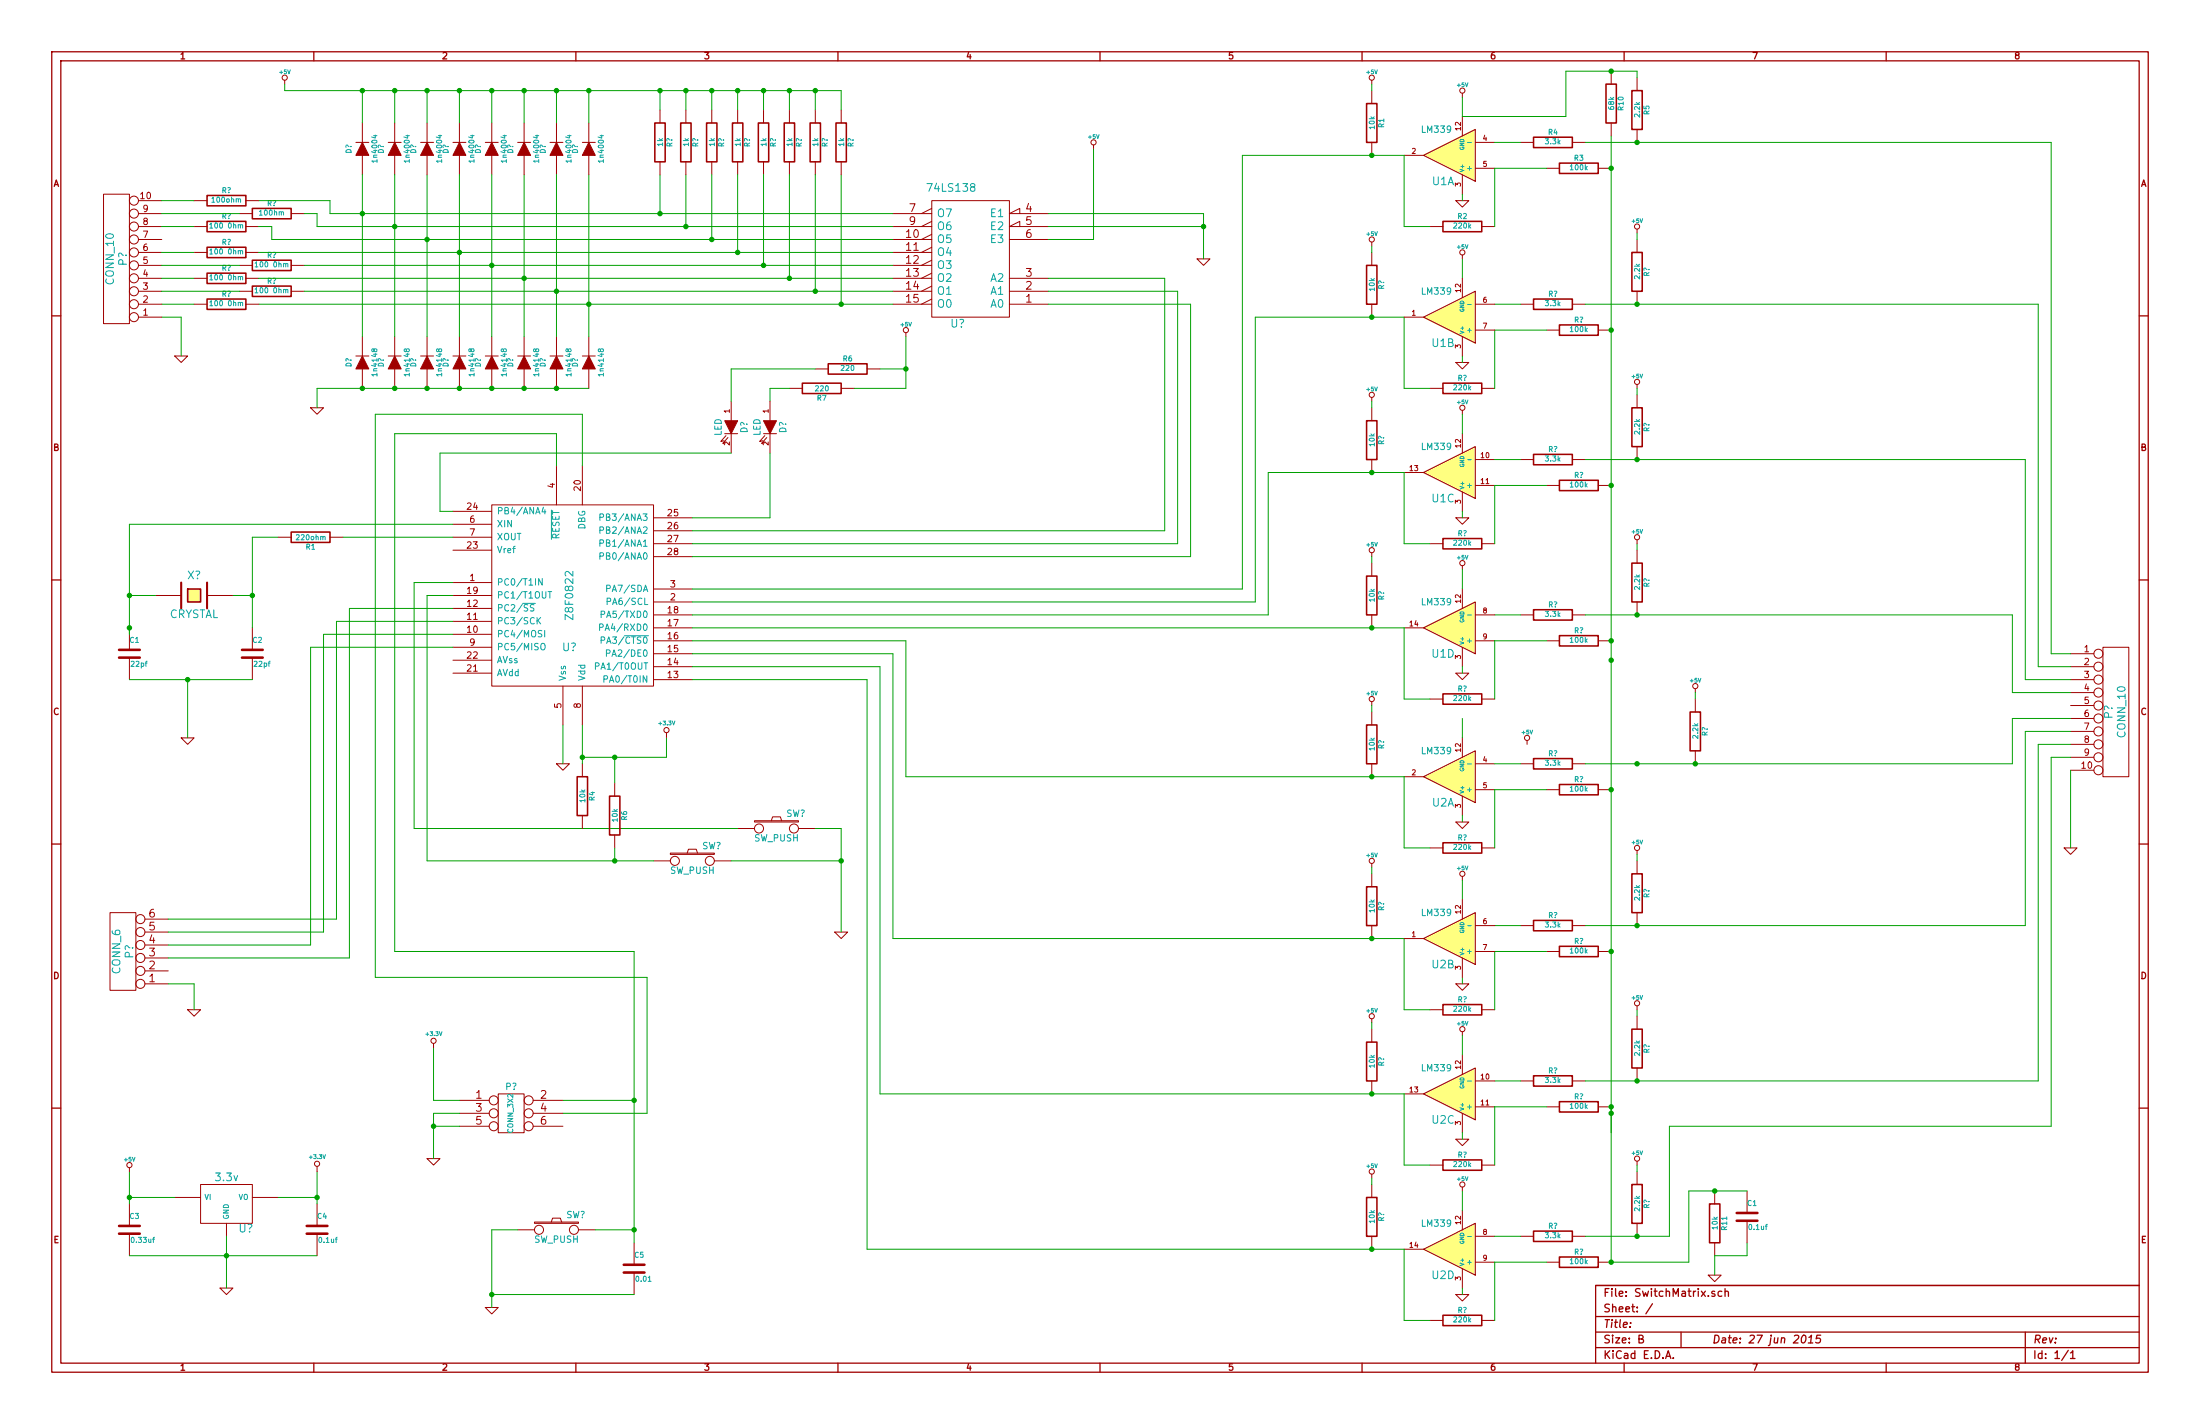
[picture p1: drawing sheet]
<svg xmlns="http://www.w3.org/2000/svg" width="432mm" height="279mm" viewBox="0 0 432 279" stroke-linecap="round" stroke-linejoin="round" font-family="sans-serif">
<g fill="none" stroke="#a00000" stroke-width=".25">
<path d="M10.2 10.2h411.4v259h-411.4zM11.9 11.9h408v255.6h-408zM61.6 10.2v1.7M113 10.2v1.7M164.5 10.2v1.7M215.9 10.2v1.7M267.3 10.2v1.7M318.8 10.2v1.7M370.2 10.2v1.7M10.2 62h1.7M419.9 62h1.7M10.2 113.8h1.7"/>
<path d="M419.9 113.8h1.7M10.2 165.6h1.7M419.9 165.6h1.7M10.2 217.4h1.7M419.9 217.4h1.7M313.2 258.3h106.7M320 259.5v.2M324.3 255.8l-1.3 2M336.5 253.4l-.3-.1-.2 .3v.2l.5 .1v.4h-.5M337.9 253.4l-.4-.1-.3 .3 .1 .6 .2 .2 .4-.1M338.6 253.5l.1-.1a.36 .36 0 0 1 .5 .2v.8M338.6 252.8v1.6"/>
<path d="M419.9 252.2h-106.7v15.3M61.6 267.5v1.7M113 267.5v1.7M164.5 267.5v1.7M215.9 267.5v1.7M267.3 267.5v1.7M313.2 264.4h106.7M313.2 261.4h106.7M318.8 267.5v1.7M321.7 262.7l.7-.1 .1-.2-.1-.3-.7-.1v1.5h.6l.3-.3a.41 .41 0 0 0-.4-.5M326.9 266.5l.5-1.5 .5 1.5M327.1 266.1h.7"/>
<path d="M328.4 266.4v.1M329.9 261.4v3M353.9 262.1l.3-.1a.88 .88 0 0 1-.4 1.5 .97 .97 0 0 1 .1-1.4zM354.9 263.5h.9M355 262.4l.5-.4-.1 1.5M357.4 262h-.8l-.1 .7 .2-.1h.5l.1 .3-.1 .5-.3 .1-.5-.1M370.2 267.5v1.7M397.5 261.4v6.1M405.9 264.9l-1.3 2M406.4 265.5l.4-.5v1.5M406.4 266.5h.9"/>
</g>
<g fill="none" stroke="#a00000" stroke-width=".2">
<path d="M55.9 15.7v.8M269.2 15.7v.8M269.2 17.8v2.5M287 18.3v.8M316.2 14v2.5M321.3 15.2v2.6M20.3 38.1h5.1v25.4h-5.1zM27.2 39.4h4.5M38.1 39.4h2.5M48.3 39.4h2.5M69.8 27.9h2.6M71.1 24.1v3.8"/>
<path d="M71.1 30.5v3.8M76.2 27.9h2.5M77.5 24.1v3.8M77.5 30.5v3.8M82.5 27.9h2.6M83.8 24.1v3.8M83.8 30.5v3.8M88.9 27.9h2.5M90.2 24.1v3.8M90.2 30.5v3.8M95.2 27.9h2.6M96.5 24.1v3.8"/>
<path d="M96.5 30.5v3.8M101.6 27.9h2.5M102.9 24.1v3.8M102.9 30.5v3.8M107.9 27.9h2.6M109.2 24.1v3.8M109.2 30.5v3.8M114.3 27.9h2.5M115.6 24.1v3.8M115.6 30.5v3.8M129.5 21.6v2.5M129.5 31.8v2.5"/>
<path d="M134.6 21.6v2.5M134.6 31.8v2.5M139.7 21.6v2.5M139.7 31.8v2.5M144.8 21.6v2.5M144.8 31.8v2.5M149.9 21.6v2.5M149.9 31.8v2.5M154.9 21.6v2.5M154.9 31.8v2.5M160 21.6v2.5M160 31.8v2.5"/>
<path d="M165.1 21.6v2.5M165.1 31.8v2.5M182.9 39.4h15.2v22.8h-15.2zM214.6 28.4v.8M269.2 27.9v2.6M275.6 30.5h3.8M279.4 30.5l10.2-5.1v10.2zM285.7 39.4h2.6l-1.3 1.2zM287 22.9v3.8M287 34.3v3.8M289.6 27.9h3.8M289.6 33h3.8"/>
<path d="M298.4 27.9h2.6M303.5 33h2.6M308.6 27.9h2.5M313.7 33h2.5M316.2 24.1v2.6M321.3 25.4v2.5M27.2 44.5h4.5M27.2 59.7h4.5M27.2 57.2h4.5M27.2 54.6h4.5M27.2 41.9h4.5M27.2 47h4.5"/>
<path d="M27.2 49.5h4.5M27.2 52.1h4.5M38.1 44.5h2.5M38.1 59.7h2.5M38.1 54.6h2.5M38.1 49.5h2.5M47 57.2h2.5M47 41.9h2.5M47 52.1h2.5M48.3 44.5h2.5M48.3 59.7h2.5M48.3 54.6h2.5"/>
<path d="M48.3 49.5h2.5M57.1 57.2h2.6M57.1 41.9h2.6M57.1 52.1h2.6M175.3 44.5h7.6M175.3 59.7h7.6M175.3 57.2h7.6M175.3 54.6h7.6M175.3 41.9h7.6M175.3 47h7.6M175.3 49.5h7.6M175.3 52.1h7.6"/>
<path d="M182.9 40.9l-2.1 1M182.9 43.4l-2.1 1.1M182.9 46l-2.1 1M182.9 48.5l-2.1 1M182.9 51.1l-2.1 1M182.9 53.6l-2.1 1M182.9 56.1l-2.1 1.1M182.9 58.7l-2.1 1M198.1 59.7h7.6M198.1 57.2h7.6M198.1 54.6h7.6M198.1 47h7.6"/>
<path d="M200.2 41.9v-1l-2.1 1h7.6M200.2 44.5v-1.1l-2.1 1.1h7.6M234.9 50.8h2.6l-1.3 1.3zM269.2 47.5v.8M269.2 49.5v2.6M269.2 59.7v2.5M280.7 44.5h2.5M287 50v.8M287 54.6v3.8M289.6 59.7h3.8M290.8 44.5h2.6M298.4 59.7h2.6"/>
<path d="M308.6 59.7h2.5M321.3 45v.7M321.3 47v2.5M321.3 57.2v2.5M27.2 62.2h4.5M34.3 69.9h2.5l-1.2 1.2zM69.8 69.9h2.6M71.1 66v3.9M71.1 72.4v3.8M76.2 69.9h2.5M77.5 66v3.9M77.5 72.4v3.8"/>
<path d="M82.5 69.9h2.6M83.8 66v3.9M83.8 72.4v3.8M88.9 69.9h2.5M90.2 66v3.9M90.2 72.4v3.8M95.2 69.9h2.6M96.5 66v3.9M96.5 72.4v3.8M101.6 69.9h2.5M102.9 66v3.9M102.9 72.4v3.8"/>
<path d="M107.9 69.9h2.6M109.2 66v3.9M109.2 72.4v3.8M114.3 69.9h2.5M115.6 66v3.9M115.6 72.4v3.8M143.5 78.7v3.9M151.1 78.7v3.9M154.9 76.2h2.6M160 72.4h2.6M165.1 76.2h2.5M170.2 72.4h2.5"/>
<path d="M177.8 65.3v.7M269.2 78v.7M275.6 62.2h3.8M279.4 62.2l10.2-5v10.1zM280.7 76.2h2.5M285.7 71.1h2.6l-1.3 1.3zM287 66v3.9M289.6 64.8h3.8M290.8 76.2h2.6M303.5 64.8h2.6M313.7 64.8h2.5M321.3 75.4v.8"/>
<path d="M321.3 77.5v2.5M61 80h2.5l-1.3 1.3zM96.5 99.1h31.8v35.5h-31.8zM109.2 91.4v7.7M114.3 91.4v7.7M142.2 85.1h2.6M142.5 85.5l-1 1.1 .6-.1M142.9 85.9l-1 1.1 .6-.1M143.5 85.1v3.8M149.9 85.1h2.5M150.1 85.5l-1 1.1 .6-.1M150.5 85.9l-1 1.1 .6-.1"/>
<path d="M151.1 85.1v3.8M269.2 80v2.6M269.2 90.2v2.5M275.6 92.7h3.8M279.4 92.7l10.2-5.1v10.2zM287 80.5v.8M287 85.1v3.8M287 96.5v3.8M289.6 90.2h3.8M289.6 95.3h3.8M298.4 90.2h2.6M303.5 95.3h2.6"/>
<path d="M308.6 90.2h2.5M313.7 95.3h2.5M321.3 87.6v2.6M30.5 116.8h5.1M40.6 116.8h5.1M54.6 105.4h2.5M64.8 105.4h2.5M88.9 114.3h7.6M88.9 102.9h7.6M88.9 105.4h7.6M88.9 119.4h7.6M88.9 108h7.6"/>
<path d="M88.9 100.3h7.6M88.9 116.8h7.6M128.3 118.1h7.6M128.3 115.6h7.6M128.3 101.6h7.6M128.3 104.1h7.6M128.3 106.7h7.6M128.3 109.2h7.6M269.2 108.5v.7M269.2 110.5v2.5M280.7 106.7h2.5M285.7 101.6h2.6l-1.3 1.3z"/>
<path d="M287 111v.8M287 115.6v3.8M290.8 106.7h2.6M321.3 105.9v.8M321.3 108v2.5M321.3 118.1v2.6M25.4 123.2v4.3M25.4 129v4.4M49.5 123.2v4.3M49.5 129v4.4M88.9 127h7.6M88.9 124.5h7.6"/>
<path d="M88.9 121.9h7.6M88.9 132.1h7.6M88.9 129.5h7.6M110.5 134.6v7.6M114.3 134.6v7.6M128.3 133.4h7.6M128.3 130.8h7.6M128.3 128.3h7.6M128.3 125.7h7.6M128.3 123.2h7.6M128.3 120.7h7.6M269.2 137.7v.7"/>
<path d="M269.2 120.7v2.5M269.2 139.7v2.5M275.6 123.2h3.8M279.4 123.2l10.2-5.1v10.2zM280.7 137.2h2.5M285.7 132.1h2.6l-1.3 1.3zM287 127v3.8M289.6 125.7h3.8M289.6 120.7h3.8M290.8 137.2h2.6M298.4 120.7h2.6M303.5 125.7h2.6"/>
<path d="M308.6 120.7h2.5M313.7 125.7h2.5M332.7 135.1v.8M332.7 137.2v2.5M406.4 133.4h4.6M406.4 130.8h4.6M406.4 128.3h4.6M406.4 135.9h4.6M406.4 138.4h4.6M412.7 127h5.1v25.4h-5.1zM35.6 144.8h2.5l-1.3 1.3zM109.2 149.9h2.6l-1.3 1.2z"/>
<path d="M114.3 149.9v2.5M120.6 153.7v2.5M130.8 143.8v1M269.2 149.9v2.5M275.6 152.4h3.8M279.4 152.4l10.2-5.1v10.2zM287 144.8v3.8M287 156.2v3.8M289.6 149.9h3.8M289.6 154.9h3.8M298.4 149.9h2.6M299.7 145.3v.8"/>
<path d="M303.5 154.9h2.6M308.6 149.9h2.5M313.7 154.9h2.5M332.7 147.3v2.6M406.4 141h4.6M406.4 143.5h4.6M406.4 146.1h4.6M406.4 148.6h4.6M406.4 151.1h4.6M21.6 179.1h5.1v15.2h-5.1zM114.3 160v2.6M120.6 163.8v2.6"/>
<path d="M128.3 168.9h3.3M131.6 167.4h8.6v.2h-8.6zM134.9 167.4l.2-.8h1.6l.2 .8M140.2 168.9h3.3M144.8 162.6h3.3M148.1 161h8.6v.3h-8.6zM151.4 161l.2-.7h1.6l.2 .7M156.7 162.6h3.3M269.2 169.4v.8M269.2 171.5v2.5M280.7 166.4h2.5M285.7 161.3h2.6l-1.3 1.3z"/>
<path d="M287 172v.7M287 176.5v3.8M290.8 166.4h2.6M321.3 166.9v.7M321.3 168.9v2.6M321.3 179.1v2.5M405.1 166.4h2.6l-1.3 1.2zM28.4 193h4.6M28.4 190.5h4.6M28.4 188h4.6M28.4 185.4h4.6M28.4 182.9h4.6"/>
<path d="M28.4 180.3h4.6M36.8 198.1h2.6l-1.3 1.3zM163.8 182.9h2.6l-1.3 1.3zM269.2 199.9v.8M269.2 181.6v2.6M275.6 184.2h3.8M279.4 184.2l10.2-5.1v10.1zM280.7 198.1h2.5M285.7 193h2.6l-1.3 1.3zM287 188v3.8M289.6 181.6h3.8M289.6 186.7h3.8"/>
<path d="M290.8 198.1h2.6M298.4 181.6h2.6M303.5 186.7h2.6M308.6 181.6h2.5M313.7 186.7h2.5M321.3 197.4v.7M321.3 199.4v2.5M85.1 204.7v1M90.2 215.9h5.8M90.2 218.4h5.8M97.8 214.6h5.1v7.7h-5.1zM104.6 215.9h5.9"/>
<path d="M104.6 218.4h5.9M269.2 201.9v2.6M269.2 212.1v2.5M275.6 214.6h3.8M279.4 214.6l10.2-5v10.1zM287 202.4v.8M287 207v3.8M287 218.4v3.9M289.6 212.1h3.8M289.6 217.2h3.8M298.4 212.1h2.6M303.5 217.2h2.6"/>
<path d="M308.6 212.1h2.5M313.7 217.2h2.5M321.3 209.6v2.5M25.4 229.1v.8M25.4 236.2v4.3M34.3 235h5.1M39.4 232.4h10.1v7.6h-10.1zM49.5 235h5.1M62.2 228.9v1M62.2 236.2v4.3M83.8 227.3h2.6l-1.3 1.3zM90.2 221h5.8"/>
<path d="M104.6 221h5.9M104.9 239.8h8.6v.2h-8.6zM108.2 239.8l.3-.8h1.5l.2 .8M269.2 230.4v.7M269.2 232.4v2.6M280.7 228.6h2.5M285.7 223.5h2.6l-1.3 1.3zM287 232.9v.8M287 237.5v3.8M290.8 228.6h2.6M321.3 227.8v.8M321.3 229.9v2.5"/>
<path d="M336.5 233.7v2.5M342.9 233.7v4.3M342.9 239.5v4.3M25.4 242.1v4.3M43.2 252.7h2.5l-1.3 1.3zM44.4 240v2.6M62.2 242.1v4.3M95.2 256.5h2.6l-1.3 1.3zM101.6 241.3h3.3M113.5 241.3h3.3M124.5 243.8v4.4M124.5 249.7v4.3"/>
<path d="M269.2 242.6v2.5M275.6 245.1h3.8M279.4 245.1l10.2-5.1v10.2zM280.7 259.1h2.5M285.7 254h2.6l-1.3 1.3zM287 248.9v3.8M289.6 242.6h3.8M289.6 247.7h3.8M290.8 259.1h2.6M298.4 242.6h2.6M303.5 247.7h2.6M308.6 242.6h2.5"/>
<path d="M313.7 247.7h2.5M321.3 240v2.6M335.3 250.2h2.5l-1.3 1.3zM336.5 243.8v2.6"/>
<circle cx="55.9" cy="15.2" r=".51"/>
<circle cx="269.2" cy="15.2" r=".51"/>
<circle cx="287" cy="17.8" r=".51"/>
<circle cx="26.3" cy="39.4" r=".89"/>
<circle cx="214.6" cy="27.9" r=".51"/>
<circle cx="26.3" cy="52.1" r=".89"/>
<circle cx="26.3" cy="49.5" r=".89"/>
<circle cx="26.3" cy="57.1" r=".89"/>
<circle cx="26.3" cy="59.7" r=".89"/>
<circle cx="26.3" cy="44.4" r=".89"/>
<circle cx="26.3" cy="41.9" r=".89"/>
<circle cx="26.3" cy="47" r=".89"/>
<circle cx="26.3" cy="54.6" r=".89"/>
<circle cx="269.2" cy="47" r=".51"/>
<circle cx="287" cy="49.5" r=".51"/>
<circle cx="321.3" cy="44.5" r=".51"/>
<circle cx="26.3" cy="62.2" r=".89"/>
<circle cx="177.8" cy="64.8" r=".51"/>
<circle cx="269.2" cy="77.5" r=".51"/>
<circle cx="321.3" cy="74.9" r=".51"/>
<circle cx="287" cy="80" r=".51"/>
<circle cx="269.2" cy="108" r=".51"/>
<circle cx="287" cy="110.5" r=".51"/>
<circle cx="321.3" cy="105.4" r=".51"/>
<circle cx="269.2" cy="137.2" r=".51"/>
<circle cx="332.7" cy="134.6" r=".51"/>
<circle cx="411.9" cy="128.3" r=".89"/>
<circle cx="411.9" cy="135.9" r=".89"/>
<circle cx="411.9" cy="133.3" r=".89"/>
<circle cx="411.9" cy="138.4" r=".89"/>
<circle cx="411.9" cy="130.8" r=".89"/>
<circle cx="130.8" cy="143.3" r=".51"/>
<circle cx="299.7" cy="144.8" r=".51"/>
<circle cx="411.9" cy="148.6" r=".89"/>
<circle cx="411.9" cy="141" r=".89"/>
<circle cx="411.9" cy="151.1" r=".89"/>
<circle cx="411.9" cy="143.5" r=".89"/>
<circle cx="411.9" cy="146" r=".89"/>
<circle cx="132.5" cy="168.9" r=".89"/>
<circle cx="139.3" cy="168.9" r=".89"/>
<circle cx="149" cy="162.6" r=".89"/>
<circle cx="155.8" cy="162.6" r=".89"/>
<circle cx="269.2" cy="168.9" r=".51"/>
<circle cx="287" cy="171.5" r=".51"/>
<circle cx="321.3" cy="166.4" r=".51"/>
<circle cx="27.6" cy="182.9" r=".89"/>
<circle cx="27.6" cy="180.3" r=".89"/>
<circle cx="27.6" cy="185.4" r=".89"/>
<circle cx="27.6" cy="190.5" r=".89"/>
<circle cx="27.6" cy="193" r=".89"/>
<circle cx="27.6" cy="188" r=".89"/>
<circle cx="269.2" cy="199.4" r=".51"/>
<circle cx="321.3" cy="196.9" r=".51"/>
<circle cx="85.1" cy="204.2" r=".51"/>
<circle cx="96.9" cy="215.9" r=".89"/>
<circle cx="96.9" cy="218.4" r=".89"/>
<circle cx="103.8" cy="218.4" r=".89"/>
<circle cx="103.8" cy="215.9" r=".89"/>
<circle cx="287" cy="201.9" r=".51"/>
<circle cx="25.4" cy="228.6" r=".51"/>
<circle cx="62.2" cy="228.3" r=".51"/>
<circle cx="96.9" cy="221" r=".89"/>
<circle cx="103.8" cy="221" r=".89"/>
<circle cx="269.2" cy="229.9" r=".51"/>
<circle cx="287" cy="232.4" r=".51"/>
<circle cx="321.3" cy="227.3" r=".51"/>
<circle cx="105.8" cy="241.3" r=".89"/>
<circle cx="112.6" cy="241.3" r=".89"/>
</g>
<g fill="none" stroke="#00a0a0" stroke-width=".2">
<path d="M288 28h.8M41.2 44l.3-.3v1.1M41.2 49.1l.3-.3v1M41.2 54.2l.3-.3v1M41.2 59.3l.3-.3v1M41.2 44.8h.5M41.2 49.8h.5M41.2 54.9h.5M41.2 60h.5M47.2 44.2l.4-.1v.7M47.2 49.3l.4-.1v.6M47.2 54.4l.4-.1v.6"/>
<path d="M47.2 59.5l.4-.1v.6M50.1 51.7l.2-.3v1M50.1 56.7l.2-.3v1.1M50.1 52.4h.5M50.1 57.5h.5M56.1 51.8l.4-.1v.7M56.1 56.9l.4-.1v.7M288 59.7h.8M106.7 99.5l-.3 .9h.7M107 100v.8M288 90.2h.8M102.6 118.4h2.5"/>
<path d="M104.8 118.7l-.5-.1-.2 .1 .1 .5 .5 .2 .1 .3-.2 .2-.5-.1M106.4 113.5v1.3l-.7-1.3v1.3M107.6 116.1h.7M107.9 116.1v1.2M108.2 100.1v5.7M117.8 101.5l.6-.1v-.4l-.6-.2v1.3M117.8 104h.6v-.5l-.6-.1v1.2M117.8 106.6l.6-.1v-.5l-.6-.1v1.3M117.8 109.1h.6v-.5l-.6-.1v1.2M119.1 115.5l.6-.1v-.5l-.6-.1v1.3M119.2 118h.6v-.5l-.6-.2v1.3M105.6 121.7l.5 .7"/>
<path d="M106.1 121.2l-.7 .7M106.2 126.4l.2-.2a.45 .45 0 0 1 .6 .5l-.1 .6-.5 .2-.3-.4zM106.9 123.7v1.3M116.9 130.7h.6v-.5l-.6-.2v1.3M117.7 123.1l.6-.1v-.4l-.6-.2v1.3M118 125.6h.6v-.5l-.6-.1v1.2M118 120.5h.6v-.5l-.6-.1v1.3M118.5 133.2h.7v-.5l-.7-.1v1.3M119 128.2l.6-.1 .1-.5-.7-.1v1.3M122.6 124.7h4.7M288 120.7h.8M288 149.9h.8"/>
<path d="M288 181.6h.8M288 212.1h.8M288 242.6h.8"/>
</g>
<g fill="#ffff80" stroke="#ffff80" stroke-width=".25">
<path d="M279.4 30.5l10.2-5.1v10.2z"/>
<path d="M279.4 92.7l10.2-5.1v10.2z"/>
<path d="M279.4 62.2l10.2-5v10.1z"/>
<path d="M279.4 123.2l10.2-5.1v10.2z"/>
<path d="M279.4 152.4l10.2-5.1v10.2z"/>
<path d="M279.4 214.6l10.2-5v10.1z"/>
<path d="M279.4 184.2l10.2-5.1v10.1z"/>
<path d="M279.4 245.1l10.2-5.1v10.2z"/>
<path d="M36.8 115.6h2.6v2.5h-2.6z"/>
</g>
<g fill="none" stroke="#a00000" stroke-width=".3">
<path d="M315.2 16.5h2v7.6h-2zM320.3 17.8h2v7.6h-2zM40.6 38.4h7.7v2h-7.7zM128.5 24.1h2.1v7.7h-2.1zM133.6 24.1h2v7.7h-2zM138.7 24.1h2v7.7h-2zM143.8 24.1h2v7.7h-2zM148.8 24.1h2.1v7.7h-2.1zM153.9 24.1h2.1v7.7h-2.1zM159 24.1h2v7.7h-2zM164.1 24.1h2v7.7h-2zM268.2 20.3h2.1v7.6h-2.1z"/>
<path d="M301 26.9h7.6v2.1h-7.6zM306.1 32h7.6v2h-7.6zM40.6 43.4h7.7v2.1h-7.7zM40.6 48.5h7.7v2h-7.7zM40.6 53.6h7.7v2h-7.7zM40.6 58.7h7.7v2h-7.7zM49.5 40.9h7.6v2h-7.6zM49.5 51.1h7.6v2h-7.6zM49.5 56.1h7.6v2.1h-7.6zM268.2 52.1h2.1v7.6h-2.1zM283.2 43.4h7.6v2.1h-7.6zM301 58.7h7.6v2h-7.6z"/>
<path d="M320.3 49.5h2v7.7h-2zM157.5 75.2h7.6v2h-7.6zM162.6 71.4h7.6v2h-7.6zM283.2 75.2h7.6v2h-7.6zM306.1 63.8h7.6v2h-7.6zM268.2 82.6h2.1v7.6h-2.1zM301 89.2h7.6v2h-7.6zM306.1 94.2h7.6v2.1h-7.6zM320.3 80h2v7.6h-2zM36.8 115.6h2.6v2.5h-2.6zM57.1 104.4h7.7v2h-7.7zM268.2 113h2.1v7.7h-2.1z"/>
<path d="M283.2 105.7h7.6v2h-7.6zM301 119.6h7.6v2.1h-7.6zM320.3 110.5h2v7.6h-2zM283.2 136.1h7.6v2.1h-7.6zM306.1 124.7h7.6v2h-7.6zM331.7 139.7h2.1v7.6h-2.1zM113.3 152.4h2v7.6h-2zM119.6 156.2h2.1v7.6h-2.1zM268.2 142.2h2.1v7.7h-2.1zM301 148.8h7.6v2.1h-7.6zM306.1 153.9h7.6v2.1h-7.6zM268.2 174h2.1v7.6h-2.1z"/>
<path d="M283.2 165.4h7.6v2h-7.6zM320.3 171.5h2v7.6h-2zM283.2 197.1h7.6v2h-7.6zM301 180.6h7.6v2h-7.6zM306.1 185.7h7.6v2h-7.6zM268.2 204.5h2.1v7.6h-2.1zM301 211.1h7.6v2h-7.6zM306.1 216.2h7.6v2h-7.6zM320.3 201.9h2v7.7h-2zM268.2 235h2.1v7.6h-2.1zM283.2 227.6h7.6v2h-7.6zM320.3 232.4h2v7.6h-2z"/>
<path d="M335.5 236.2h2.1v7.6h-2.1zM283.2 258.1h7.6v2h-7.6zM301 241.6h7.6v2h-7.6zM306.1 246.6h7.6v2.1h-7.6z"/>
</g>
<g fill="none" stroke="#00a000" stroke-width=".2">
<path d="M55.9 16.5v1.3h109.2v3.8M71.1 17.8v6.3M77.5 17.8v6.3M83.8 17.8v6.3M90.2 17.8v6.3M96.5 17.8v6.3M102.9 17.8v6.3M109.2 17.8v6.3M115.6 17.8v6.3M129.5 17.8v3.8M134.6 17.8v3.8M139.7 17.8v3.8"/>
<path d="M144.8 17.8v3.8M149.9 17.8v3.8M154.9 17.8v3.8M160 17.8v3.8M269.2 16.5v1.3M321.3 15.2v-1.2h-14v8.9h-20.3v-3.8M31.7 39.4h6.4M50.8 39.4h14v2.5h110.5M71.1 34.3v31.7M77.5 34.3v31.7M83.8 34.3v31.7M90.2 34.3v31.7"/>
<path d="M96.5 34.3v31.7M102.9 34.3v31.7M109.2 34.3v31.7M115.6 34.3v31.7M129.5 34.3v7.6M134.6 34.3v10.2M139.7 34.3v12.7M144.8 34.3v15.2M149.9 34.3v17.8M154.9 34.3v20.3M160 34.3v22.9M165.1 34.3v25.4"/>
<path d="M214.6 29.2v17.8h-8.9M287 38.1v1.3M293.4 27.9h5M303.5 33h-10.1v11.5M311.1 27.9h91.5v100.4h3.8M316.2 26.7v221h15.3v-14h11.4M31.7 59.7h6.4M31.7 44.5h6.4M31.7 41.9h15.3M31.7 49.5h6.4M31.7 52.1h15.3M31.7 54.6h6.4"/>
<path d="M31.7 57.2h15.3M50.8 59.7h124.5M50.8 44.5h2.5v2.5h122M50.8 49.5h124.5M50.8 54.6h124.5M59.7 41.9h2.5v2.6h113.1M59.7 52.1h115.6M59.7 57.2h115.6M205.7 59.7h28v49.5h-97.8M205.7 57.2h25.4v49.5h-95.2M205.7 44.5h30.5M205.7 41.9h30.5v8.9"/>
<path d="M205.7 54.6h22.9v49.5h-92.7M269.2 48.3v1.2M280.7 44.5h-5.1v-14h-31.8v85.1h-107.9M287 50.8v3.8M293.4 59.7h5M311.1 59.7h88.9v71.1h6.4M321.3 45.7v1.3M31.7 62.2h3.9v7.7M115.6 76.2h-53.4v3.8M154.9 76.2h-3.8v2.5M160 72.4h-16.5v6.3M172.7 72.4h5.1"/>
<path d="M177.8 66v10.2h-10.2M269.2 78.7v1.3M280.7 76.2h-5.1v-14h-29.2v55.9h-110.5M287 69.9v1.2M303.5 64.8h-10.1v11.4M321.3 76.2v1.3M109.2 91.4v-6.3h-31.7v101.6h47v57.1M114.3 91.4v-10.1h-40.6v110.5h53.3v26.6h-16.5M143.5 88.9h-57.1v11.4h2.5M151.1 88.9v12.7h-15.2M287 81.3v3.8M293.4 90.2h5"/>
<path d="M303.5 95.3h-10.1v11.4M311.1 90.2h86.4v43.2h8.9M25.4 116.8h5.1M45.7 116.8h3.8M54.6 105.4h-5.1v17.8M67.3 105.4h21.6M88.9 116.8h-5.1v52.1h44.5M88.9 102.9h-63.5v21.6M88.9 119.4h-20.3v68.6h-35.6M88.9 114.3h-7.6v48.3h63.5M269.2 109.2v1.3M280.7 106.7h-5.1v-14h-26.7v28h-113"/>
<path d="M287 100.3v1.3M287 111.8v3.8M321.3 106.7v1.3M25.4 133.4h24.1M36.8 133.4v11.4M88.9 121.9h-22.9v58.4h-33M88.9 124.5h-25.4v58.4h-30.5M88.9 127h-27.9v58.4h-28M135.9 123.2h139.7v14h5.1M135.9 125.7h41.9v26.7h97.8v14h5.1M135.9 128.3h39.4v55.9h100.3v13.9h5.1M135.9 130.8h36.8v83.8h102.9v14h5.1"/>
<path d="M135.9 133.4h34.3v111.7h105.4v14h5.1M269.2 138.4v1.3M287 130.8v1.3M293.4 120.7h5M303.5 125.7h-10.1v11.5M311.1 120.7h83.9v15.2h11.4M332.7 135.9v1.3M110.5 142.2v7.7M114.3 142.2v7.7M120.6 148.6v5.1M130.8 144.8v3.8h-16.5M287 141v3.8"/>
<path d="M293.4 149.9h5M303.5 154.9h-10.1v11.5M406.4 141h-11.4v8.9h-83.9M406.4 143.5h-8.9v38.1h-86.4M406.4 146.1h-6.4v66h-88.9M406.4 148.6h-3.8v72.4h-74.9v21.6h-16.6M406.4 151.1v15.3M120.6 166.4v2.5M143.5 168.9h21.6M160 162.6h5.1v20.3M269.2 170.2v1.3M287 160v1.3"/>
<path d="M287 172.7v3.8M321.3 167.6v1.3M33 193h5.1v5.1M287 191.8v1.2M293.4 181.6h5M303.5 186.7h-10.1v11.4M321.3 198.1v1.3M85.1 205.7v10.2h5.1M90.2 218.4h-5.1v8.9M110.5 215.9h14M269.2 200.7v1.2M287 203.2v3.8"/>
<path d="M293.4 212.1h5M303.5 217.2h-10.1v11.4M25.4 229.9v6.3M25.4 235h8.9M54.6 235h7.6M62.2 229.9v6.3M85.1 221h5.1M269.2 231.1v1.3M287 222.3v1.2M287 233.7v3.8M321.3 228.6v1.3M25.4 246.4h36.8"/>
<path d="M44.4 242.6v10.1M96.5 254h28M101.6 241.3h-5.1v15.2M116.8 241.3h7.7M287 252.7v1.3M293.4 242.6h5M303.5 247.7h-10.1v11.4M342.9 243.8v2.6h-6.4v3.8"/>
</g>
<g fill="#00a000" stroke="#00a000" stroke-width=".25">
<circle cx="316.2" cy="33" r=".41"/>
<circle cx="316.2" cy="64.8" r=".41"/>
<circle cx="316.2" cy="95.3" r=".41"/>
<circle cx="316.2" cy="125.7" r=".41"/>
<circle cx="316.2" cy="129.5" r=".41"/>
<circle cx="316.2" cy="247.7" r=".41"/>
<circle cx="316.2" cy="218.4" r=".41"/>
<circle cx="316.2" cy="186.7" r=".41"/>
<circle cx="321.3" cy="149.9" r=".41"/>
<circle cx="321.3" cy="181.6" r=".41"/>
<circle cx="321.3" cy="212.1" r=".41"/>
<circle cx="321.3" cy="242.6" r=".41"/>
<circle cx="321.3" cy="27.9" r=".41"/>
<circle cx="321.3" cy="59.7" r=".41"/>
<circle cx="321.3" cy="90.2" r=".41"/>
<circle cx="321.3" cy="120.7" r=".41"/>
<circle cx="336.5" cy="233.7" r=".41"/>
<circle cx="316.2" cy="217.2" r=".41"/>
<circle cx="316.2" cy="154.9" r=".41"/>
<circle cx="316.2" cy="14" r=".41"/>
<circle cx="332.7" cy="149.9" r=".41"/>
<circle cx="269.2" cy="245.1" r=".41"/>
<circle cx="269.2" cy="214.6" r=".41"/>
<circle cx="269.2" cy="184.2" r=".41"/>
<circle cx="269.2" cy="152.4" r=".41"/>
<circle cx="269.2" cy="123.2" r=".41"/>
<circle cx="269.2" cy="92.7" r=".41"/>
<circle cx="269.2" cy="62.2" r=".41"/>
<circle cx="269.2" cy="30.5" r=".41"/>
<circle cx="71.1" cy="41.9" r=".41"/>
<circle cx="77.5" cy="44.5" r=".41"/>
<circle cx="83.8" cy="47" r=".41"/>
<circle cx="90.2" cy="49.5" r=".41"/>
<circle cx="96.5" cy="52.1" r=".41"/>
<circle cx="102.9" cy="54.6" r=".41"/>
<circle cx="109.2" cy="57.2" r=".41"/>
<circle cx="115.6" cy="59.7" r=".41"/>
<circle cx="129.5" cy="41.9" r=".41"/>
<circle cx="134.6" cy="44.5" r=".41"/>
<circle cx="139.7" cy="47" r=".41"/>
<circle cx="144.8" cy="49.5" r=".41"/>
<circle cx="149.9" cy="52.1" r=".41"/>
<circle cx="154.9" cy="54.6" r=".41"/>
<circle cx="160" cy="57.2" r=".41"/>
<circle cx="165.1" cy="59.7" r=".41"/>
<circle cx="71.1" cy="76.2" r=".41"/>
<circle cx="77.5" cy="76.2" r=".41"/>
<circle cx="83.8" cy="76.2" r=".41"/>
<circle cx="90.2" cy="76.2" r=".41"/>
<circle cx="96.5" cy="76.2" r=".41"/>
<circle cx="102.9" cy="76.2" r=".41"/>
<circle cx="109.2" cy="76.2" r=".41"/>
<circle cx="77.5" cy="17.8" r=".41"/>
<circle cx="83.8" cy="17.8" r=".41"/>
<circle cx="90.2" cy="17.8" r=".41"/>
<circle cx="96.5" cy="17.8" r=".41"/>
<circle cx="102.9" cy="17.8" r=".41"/>
<circle cx="109.2" cy="17.8" r=".41"/>
<circle cx="115.6" cy="17.8" r=".41"/>
<circle cx="129.5" cy="17.8" r=".41"/>
<circle cx="134.6" cy="17.8" r=".41"/>
<circle cx="139.7" cy="17.8" r=".41"/>
<circle cx="144.8" cy="17.8" r=".41"/>
<circle cx="149.9" cy="17.8" r=".41"/>
<circle cx="154.9" cy="17.8" r=".41"/>
<circle cx="160" cy="17.8" r=".41"/>
<circle cx="71.1" cy="17.8" r=".41"/>
<circle cx="236.2" cy="44.5" r=".41"/>
<circle cx="85.1" cy="221" r=".41"/>
<circle cx="25.4" cy="123.2" r=".41"/>
<circle cx="25.4" cy="116.8" r=".41"/>
<circle cx="49.5" cy="116.8" r=".41"/>
<circle cx="36.8" cy="133.4" r=".41"/>
<circle cx="44.4" cy="246.4" r=".41"/>
<circle cx="62.2" cy="235" r=".41"/>
<circle cx="25.4" cy="235" r=".41"/>
<circle cx="177.8" cy="72.4" r=".41"/>
<circle cx="165.1" cy="168.9" r=".41"/>
<circle cx="114.3" cy="148.6" r=".41"/>
<circle cx="120.6" cy="148.6" r=".41"/>
<circle cx="120.6" cy="168.9" r=".41"/>
<circle cx="96.5" cy="254" r=".41"/>
<circle cx="124.5" cy="241.3" r=".41"/>
<circle cx="124.5" cy="215.9" r=".41"/>
</g>
<path d="M23.4 129h4M23.4 127.5h4M47.5 129h4.1M47.5 127.5h4.1M340.9 239.5h4M340.9 238h4M23.4 242.1h4M23.4 240.5h4M60.2 242.1h4.1M60.2 240.5h4.1M122.4 249.7h4.1M122.4 248.2h4.1" fill="none" stroke="#a00000" stroke-width=".51"/>
<g fill="#a00000" stroke="#a00000" stroke-width=".2">
<path d="M71.1 27.9l1.3 2.6h-2.6z"/>
<path d="M77.5 27.9l1.2 2.6h-2.5z"/>
<path d="M83.8 27.9l1.3 2.6h-2.6z"/>
<path d="M90.2 27.9l1.2 2.6h-2.5z"/>
<path d="M96.5 27.9l1.3 2.6h-2.6z"/>
<path d="M102.9 27.9l1.2 2.6h-2.5z"/>
<path d="M109.2 27.9l1.3 2.6h-2.6z"/>
<path d="M115.6 27.9l1.2 2.6h-2.5z"/>
<path d="M71.1 69.9l1.3 2.5h-2.6z"/>
<path d="M77.5 69.9l1.2 2.5h-2.5z"/>
<path d="M83.8 69.9l1.3 2.5h-2.6z"/>
<path d="M90.2 69.9l1.2 2.5h-2.5z"/>
<path d="M96.5 69.9l1.3 2.5h-2.6z"/>
<path d="M102.9 69.9l1.2 2.5h-2.5z"/>
<path d="M109.2 69.9l1.3 2.5h-2.6z"/>
<path d="M115.6 69.9l1.2 2.5h-2.5z"/>
<path d="M142.2 82.6h2.6l-1.3 2.5z"/>
<path d="M149.9 82.6h2.5l-1.3 2.5z"/>
</g>
<path d="M35.6 114.3v5.1M40.6 114.3v5.1" fill="none" stroke="#a00000" stroke-width=".41"/>
<g font-size="2.1" fill="#a00000">
<text x="178.5" y="41.7">7</text>
<text x="201.3" y="41.7">4</text>
<text x="177.9" y="46.7">10</text>
<text x="178.5" y="44.2">9</text>
<text x="201.3" y="44.2">5</text>
<text x="201.3" y="46.7">6</text>
<text x="177.9" y="49.3">11</text>
<text x="177.9" y="51.8">12</text>
<text x="177.9" y="54.4">13</text>
<text x="177.9" y="56.9">14</text>
<text x="177.9" y="59.4">15</text>
<text x="201.3" y="59.4">1</text>
<text x="201.3" y="56.9">2</text>
<text x="201.3" y="54.4">3</text>
<text x="29.3" y="185.2">4</text>
<text x="29.3" y="182.6">5</text>
<text x="29.3" y="180.1">6</text>
<text x="29.3" y="190.2">2</text>
<text x="29.3" y="187.7">3</text>
<text x="29.3" y="192.8">1</text>
<text x="93.4" y="215.6">1</text>
<text x="106.1" y="215.6">2</text>
<text x="93.4" y="218.2">3</text>
<text x="93.4" y="220.7">5</text>
<text x="106.1" y="218.2">4</text>
<text x="106.1" y="220.7">6</text>
<text x="314.7" y="254.5">File: SwitchMatrix.sch</text>
<text x="314.7" y="257.6">Sheet: /</text>
<text x="314.7" y="263.7">Size: B</text>
<text x="314.7" y="260.6">Title:</text>
<text x="336" y="263.7">Date: 27 jun 2015</text>
<text x="399" y="263.7">Rev:</text>
<text x="314.7" y="266.7">KiCad E.D.A.</text>
<text x="399" y="266.7">Id: 1/1</text>
</g>
<g font-size="2.1" fill="#00a0a0">
<text x="182.4" y="37.7">74LS138</text>
<text x="281.1" y="36.4">U1A</text>
<text x="183.9" y="42.7">O7</text>
<text x="183.9" y="45.2">O6</text>
<text x="183.9" y="47.8">O5</text>
<text x="194.5" y="42.7">E1</text>
<text x="194.5" y="45.2">E2</text>
<text x="194.5" y="47.8">E3</text>
<text x="25" y="52.1" transform="rotate(-90 25 52.1)">P?</text>
<text x="183.9" y="50.3">O4</text>
<text x="183.9" y="52.8">O3</text>
<text x="22.4" y="55.7" transform="rotate(-90 22.4 55.7)">CONN_10</text>
<text x="183.9" y="55.4">O2</text>
<text x="183.9" y="57.9">O1</text>
<text x="194.4" y="57.9">A1</text>
<text x="194.4" y="55.4">A2</text>
<text x="183.9" y="60.5">O0</text>
<text x="186.6" y="64.3">U?</text>
<text x="194.4" y="60.5">A0</text>
<text x="281.1" y="68.1">U1B</text>
<text x="281.1" y="98.6">U1C</text>
<text x="36.8" y="113.7">X?</text>
<text x="33.1" y="121.3">CRYSTAL</text>
<text x="112.6" y="121.1" transform="rotate(-90 112.6 121.1)">Z8F0822</text>
<text x="110.4" y="127.8">U?</text>
<text x="281.1" y="129.1">U1D</text>
<text x="414.7" y="141" transform="rotate(-90 414.7 141)">P?</text>
<text x="417.2" y="144.6" transform="rotate(-90 417.2 144.6)">CONN_10</text>
<text x="281.1" y="158.3">U2A</text>
<text x="23.7" y="191" transform="rotate(-90 23.7 191)">CONN_6</text>
<text x="26.2" y="188" transform="rotate(-90 26.2 188)">P?</text>
<text x="281.1" y="190.1">U2B</text>
<text x="281.1" y="220.5">U2C</text>
<text x="42.4" y="231.8">3.3v</text>
<text x="46.9" y="241.9">U?</text>
<text x="281.1" y="251">U2D</text>
</g>
<g font-size="1.8" fill="#a00000">
<text x="35.4" y="11.7">1</text>
<text x="86.8" y="11.7">2</text>
<text x="138.3" y="11.7">3</text>
<text x="189.7" y="11.7">4</text>
<text x="241.1" y="11.7">5</text>
<text x="292.6" y="11.7">6</text>
<text x="344" y="11.7">7</text>
<text x="395.5" y="11.7">8</text>
<text x="10.4" y="36.7">A</text>
<text x="27.6" y="39.1">10</text>
<text x="28.1" y="41.7">9</text>
<text x="420.1" y="36.7">A</text>
<text x="28.1" y="46.7">7</text>
<text x="28.1" y="44.2">8</text>
<text x="28.1" y="51.8">5</text>
<text x="28.1" y="49.3">6</text>
<text x="28.1" y="59.4">2</text>
<text x="28.1" y="56.9">3</text>
<text x="28.1" y="54.4">4</text>
<text x="28.1" y="62">1</text>
<text x="10.4" y="88.5">B</text>
<text x="420.1" y="88.5">B</text>
<text x="109" y="95.7" transform="rotate(-90 109 95.7)">4</text>
<text x="91.7" y="100.1">24</text>
<text x="114" y="96.2" transform="rotate(-90 114 96.2)">20</text>
<text x="131.1" y="101.3">25</text>
<text x="91.7" y="107.7">23</text>
<text x="92.2" y="102.6">6</text>
<text x="92.2" y="105.2">7</text>
<text x="131.1" y="103.9">26</text>
<text x="131.1" y="106.4">27</text>
<text x="131.1" y="109">28</text>
<text x="91.7" y="119.1">12</text>
<text x="91.7" y="116.6">19</text>
<text x="92.2" y="114">1</text>
<text x="131.6" y="117.9">2</text>
<text x="131.6" y="115.3">3</text>
<text x="91.7" y="124.2">10</text>
<text x="91.7" y="121.7">11</text>
<text x="131.1" y="125.5">16</text>
<text x="131.1" y="122.9">17</text>
<text x="131.1" y="120.4">18</text>
<text x="91.7" y="131.8">21</text>
<text x="91.7" y="129.3">22</text>
<text x="92.2" y="126.7">9</text>
<text x="131.1" y="130.6">14</text>
<text x="131.1" y="128">15</text>
<text x="409.1" y="128">1</text>
<text x="409.1" y="130.6">2</text>
<text x="131.1" y="133.1">13</text>
<text x="409.1" y="133.1">3</text>
<text x="409.1" y="135.6">4</text>
<text x="10.4" y="140.3">C</text>
<text x="110.2" y="138.9" transform="rotate(-90 110.2 138.9)">5</text>
<text x="114" y="138.9" transform="rotate(-90 114 138.9)">8</text>
<text x="409.1" y="138.2">5</text>
<text x="409.1" y="140.7">6</text>
<text x="409.1" y="143.3">7</text>
<text x="420.1" y="140.3">C</text>
<text x="409.1" y="145.8">8</text>
<text x="409.1" y="148.3">9</text>
<text x="408.6" y="150.9">10</text>
<text x="10.4" y="192.2">D</text>
<text x="420.1" y="192.2">D</text>
<text x="10.5" y="244">E</text>
<text x="420.2" y="244">E</text>
<text x="35.4" y="269">1</text>
<text x="86.8" y="269">2</text>
<text x="138.3" y="269">3</text>
<text x="189.7" y="269">4</text>
<text x="241.1" y="269">5</text>
<text x="292.6" y="269">6</text>
<text x="344" y="269">7</text>
<text x="395.5" y="269">8</text>
</g>
<g font-size="1.8" fill="#00a0a0">
<text x="279.2" y="26.1">LM339</text>
<text x="279.2" y="57.9">LM339</text>
<text x="141.7" y="85.6" transform="rotate(-90 141.7 85.6)">LED</text>
<text x="146.8" y="85" transform="rotate(-90 146.8 85)">D?</text>
<text x="149.3" y="85.6" transform="rotate(-90 149.3 85.6)">LED</text>
<text x="154.4" y="85" transform="rotate(-90 154.4 85)">D?</text>
<text x="279.2" y="88.3">LM339</text>
<text x="97.5" y="101">PB4/ANA4</text>
<text x="97.5" y="103.5">XIN</text>
<text x="97.5" y="106">XOUT</text>
<text x="109.9" y="106" transform="rotate(-90 109.9 106)">RESET</text>
<text x="114.9" y="104" transform="rotate(-90 114.9 104)">DBG</text>
<text x="118.5" y="102.2">PB3/ANA3</text>
<text x="118.5" y="104.8">PB2/ANA2</text>
<text x="118.5" y="107.3">PB1/ANA1</text>
<text x="97.5" y="108.6">Vref</text>
<text x="118.5" y="109.9">PB0/ANA0</text>
<text x="97.5" y="114.9">PC0/T1IN</text>
<text x="97.5" y="117.5">PC1/T1OUT</text>
<text x="119.6" y="116.2">PA7/SDA</text>
<text x="119.8" y="118.7">PA6/SCL</text>
<text x="279.2" y="118.8">LM339</text>
<text x="97.5" y="125.1">PC4/MOSI</text>
<text x="97.5" y="122.6">PC3/SCK</text>
<text x="97.5" y="120">PC2/SS</text>
<text x="118.6" y="123.8">PA4/RXD0</text>
<text x="118.8" y="121.3">PA5/TXD0</text>
<text x="97.5" y="127.6">PC5/MISO</text>
<text x="97.5" y="130.2">AVss</text>
<text x="117.5" y="131.4">PA1/T0OUT</text>
<text x="118.8" y="126.4">PA3/CTS0</text>
<text x="119.9" y="128.9">PA2/DE0</text>
<text x="97.5" y="132.7">AVdd</text>
<text x="111.1" y="133.6" transform="rotate(-90 111.1 133.6)">Vss</text>
<text x="114.9" y="133.6" transform="rotate(-90 114.9 133.6)">Vdd</text>
<text x="119.5" y="134">PA0/T0IN</text>
<text x="279.2" y="148">LM339</text>
<text x="154.3" y="160.3">SW?</text>
<text x="137.7" y="166.7">SW?</text>
<text x="148" y="165.2">SW_PUSH</text>
<text x="131.5" y="171.5">SW_PUSH</text>
<text x="279.2" y="179.8">LM339</text>
<text x="99.2" y="213.9">P?</text>
<text x="279.2" y="210.3">LM339</text>
<text x="111.1" y="239.1">SW?</text>
<text x="104.9" y="243.9">SW_PUSH</text>
<text x="279.2" y="240.7">LM339</text>
</g>
<g font-size="1.4" fill="#00a0a0">
<text x="316.8" y="21.5" transform="rotate(-90 316.8 21.5)">68k</text>
<text x="318.7" y="21.6" transform="rotate(-90 318.7 21.6)">R10</text>
<text x="321.9" y="22.9" transform="rotate(-90 321.9 22.9)">2.2k</text>
<text x="323.8" y="22.5" transform="rotate(-90 323.8 22.5)">R5</text>
<text x="130.1" y="28.7" transform="rotate(-90 130.1 28.7)">1k</text>
<text x="132" y="28.9" transform="rotate(-90 132 28.9)">R?</text>
<text x="135.2" y="28.7" transform="rotate(-90 135.2 28.7)">1k</text>
<text x="137.1" y="28.9" transform="rotate(-90 137.1 28.9)">R?</text>
<text x="140.3" y="28.7" transform="rotate(-90 140.3 28.7)">1k</text>
<text x="142.2" y="28.9" transform="rotate(-90 142.2 28.9)">R?</text>
<text x="145.4" y="28.7" transform="rotate(-90 145.4 28.7)">1k</text>
<text x="147.2" y="28.9" transform="rotate(-90 147.2 28.9)">R?</text>
<text x="150.5" y="28.7" transform="rotate(-90 150.5 28.7)">1k</text>
<text x="152.3" y="28.9" transform="rotate(-90 152.3 28.9)">R?</text>
<text x="155.5" y="28.7" transform="rotate(-90 155.5 28.7)">1k</text>
<text x="157.4" y="28.9" transform="rotate(-90 157.4 28.9)">R?</text>
<text x="160.6" y="28.7" transform="rotate(-90 160.6 28.7)">1k</text>
<text x="162.5" y="28.9" transform="rotate(-90 162.5 28.9)">R?</text>
<text x="165.7" y="28.7" transform="rotate(-90 165.7 28.7)">1k</text>
<text x="167.6" y="28.9" transform="rotate(-90 167.6 28.9)">R?</text>
<text x="269.8" y="25.3" transform="rotate(-90 269.8 25.3)">10k</text>
<text x="271.7" y="25" transform="rotate(-90 271.7 25)">R1</text>
<text x="303.4" y="28.3">3.3k</text>
<text x="303.9" y="26.5">R4</text>
<text x="69" y="30.1" transform="rotate(-90 69 30.1)">D?</text>
<text x="74.1" y="31.6" transform="rotate(-90 74.1 31.6)">1n4004</text>
<text x="75.4" y="30.1" transform="rotate(-90 75.4 30.1)">D?</text>
<text x="80.4" y="31.6" transform="rotate(-90 80.4 31.6)">1n4004</text>
<text x="81.7" y="30.1" transform="rotate(-90 81.7 30.1)">D?</text>
<text x="86.8" y="31.6" transform="rotate(-90 86.8 31.6)">1n4004</text>
<text x="88.1" y="30.1" transform="rotate(-90 88.1 30.1)">D?</text>
<text x="93.1" y="31.6" transform="rotate(-90 93.1 31.6)">1n4004</text>
<text x="94.4" y="30.1" transform="rotate(-90 94.4 30.1)">D?</text>
<text x="99.5" y="31.6" transform="rotate(-90 99.5 31.6)">1n4004</text>
<text x="100.8" y="30.1" transform="rotate(-90 100.8 30.1)">D?</text>
<text x="105.8" y="31.6" transform="rotate(-90 105.8 31.6)">1n4004</text>
<text x="107.1" y="30.1" transform="rotate(-90 107.1 30.1)">D?</text>
<text x="112.2" y="31.6" transform="rotate(-90 112.2 31.6)">1n4004</text>
<text x="113.5" y="30.1" transform="rotate(-90 113.5 30.1)">D?</text>
<text x="118.5" y="31.6" transform="rotate(-90 118.5 31.6)">1n4004</text>
<text x="288.2" y="33.5">+</text>
<text x="308.3" y="33.4">100k</text>
<text x="309" y="31.6">R3</text>
<text x="41.7" y="39.8">100ohm</text>
<text x="43.5" y="37.9">R?</text>
<text x="52.4" y="40.5">R?</text>
<text x="41.6" y="44.9">100 0hm</text>
<text x="43.5" y="43">R?</text>
<text x="51.1" y="42.3">100hm</text>
<text x="285.4" y="44.9">220k</text>
<text x="286.1" y="43">R2</text>
<text x="41.6" y="49.9">100 0hm</text>
<text x="43.5" y="48.1">R?</text>
<text x="43.5" y="53.2">R?</text>
<text x="50.5" y="52.5">100 0hm</text>
<text x="52.4" y="50.6">R?</text>
<text x="41.6" y="55">100 0hm</text>
<text x="43.5" y="58.2">R?</text>
<text x="50.5" y="57.6">100 0hm</text>
<text x="52.4" y="55.7">R?</text>
<text x="269.8" y="57" transform="rotate(-90 269.8 57)">10k</text>
<text x="271.7" y="56.8" transform="rotate(-90 271.7 56.8)">R?</text>
<text x="303.9" y="58.2">R?</text>
<text x="321.9" y="54.7" transform="rotate(-90 321.9 54.7)">2.2k</text>
<text x="323.8" y="54.3" transform="rotate(-90 323.8 54.3)">R?</text>
<text x="41.6" y="60.1">100 0hm</text>
<text x="288.2" y="65.3">+</text>
<text x="303.4" y="60.1">3.3k</text>
<text x="308.3" y="65.2">100k</text>
<text x="308.9" y="63.3">R?</text>
<text x="165.5" y="70.9">R6</text>
<text x="69" y="72.1" transform="rotate(-90 69 72.1)">D?</text>
<text x="74.1" y="73.5" transform="rotate(-90 74.1 73.5)">1n4148</text>
<text x="75.4" y="72.1" transform="rotate(-90 75.4 72.1)">D?</text>
<text x="80.4" y="73.5" transform="rotate(-90 80.4 73.5)">1n4148</text>
<text x="81.7" y="72.1" transform="rotate(-90 81.7 72.1)">D?</text>
<text x="86.8" y="73.5" transform="rotate(-90 86.8 73.5)">1n4148</text>
<text x="88.1" y="72.1" transform="rotate(-90 88.1 72.1)">D?</text>
<text x="93.1" y="73.5" transform="rotate(-90 93.1 73.5)">1n4148</text>
<text x="94.4" y="72.1" transform="rotate(-90 94.4 72.1)">D?</text>
<text x="99.5" y="73.5" transform="rotate(-90 99.5 73.5)">1n4148</text>
<text x="100.8" y="72.1" transform="rotate(-90 100.8 72.1)">D?</text>
<text x="105.8" y="73.5" transform="rotate(-90 105.8 73.5)">1n4148</text>
<text x="107.1" y="72.1" transform="rotate(-90 107.1 72.1)">D?</text>
<text x="112.2" y="73.5" transform="rotate(-90 112.2 73.5)">1n4148</text>
<text x="113.5" y="72.1" transform="rotate(-90 113.5 72.1)">D?</text>
<text x="118.5" y="73.5" transform="rotate(-90 118.5 73.5)">1n4148</text>
<text x="160.1" y="76.8">220</text>
<text x="165.2" y="72.8">220</text>
<text x="285.4" y="76.6">220k</text>
<text x="286.1" y="74.8">R?</text>
<text x="160.4" y="78.7">R7</text>
<text x="269.8" y="87.5" transform="rotate(-90 269.8 87.5)">10k</text>
<text x="271.7" y="87.3" transform="rotate(-90 271.7 87.3)">R?</text>
<text x="303.9" y="88.7">R?</text>
<text x="321.9" y="85.1" transform="rotate(-90 321.9 85.1)">2.2k</text>
<text x="323.8" y="84.8" transform="rotate(-90 323.8 84.8)">R?</text>
<text x="288.2" y="95.8">+</text>
<text x="303.4" y="90.6">3.3k</text>
<text x="308.3" y="95.7">100k</text>
<text x="308.9" y="93.8">R?</text>
<text x="58.3" y="106">220ohm</text>
<text x="60.1" y="107.9">R1</text>
<text x="285.4" y="107.1">220k</text>
<text x="286.1" y="105.2">R?</text>
<text x="269.8" y="118" transform="rotate(-90 269.8 118)">10k</text>
<text x="271.7" y="117.8" transform="rotate(-90 271.7 117.8)">R?</text>
<text x="303.9" y="119.2">R?</text>
<text x="321.9" y="115.6" transform="rotate(-90 321.9 115.6)">2.2k</text>
<text x="323.8" y="115.2" transform="rotate(-90 323.8 115.2)">R?</text>
<text x="303.4" y="121.1">3.3k</text>
<text x="308.9" y="124.3">R?</text>
<text x="25.5" y="126.2">C1</text>
<text x="25.8" y="130.9">22pf</text>
<text x="49.6" y="126.2">C2</text>
<text x="49.9" y="130.9">22pf</text>
<text x="288.2" y="126.2">+</text>
<text x="308.3" y="126.1">100k</text>
<text x="285.4" y="137.6">220k</text>
<text x="286.1" y="135.7">R?</text>
<text x="269.8" y="147.2" transform="rotate(-90 269.8 147.2)">10k</text>
<text x="271.7" y="147" transform="rotate(-90 271.7 147)">R?</text>
<text x="303.9" y="148.4">R?</text>
<text x="333.3" y="144.8" transform="rotate(-90 333.3 144.8)">2.2k</text>
<text x="335.2" y="144.4" transform="rotate(-90 335.2 144.4)">R?</text>
<text x="288.2" y="155.4">+</text>
<text x="303.4" y="150.3">3.3k</text>
<text x="308.3" y="155.3">100k</text>
<text x="308.9" y="153.5">R?</text>
<text x="114.9" y="157.4" transform="rotate(-90 114.9 157.4)">10k</text>
<text x="116.8" y="157.1" transform="rotate(-90 116.8 157.1)">R4</text>
<text x="121.3" y="161.2" transform="rotate(-90 121.3 161.2)">10k</text>
<text x="123.1" y="160.9" transform="rotate(-90 123.1 160.9)">R6</text>
<text x="285.4" y="166.8">220k</text>
<text x="286.1" y="164.9">R?</text>
<text x="269.8" y="178.9" transform="rotate(-90 269.8 178.9)">10k</text>
<text x="271.7" y="178.7" transform="rotate(-90 271.7 178.7)">R?</text>
<text x="321.9" y="176.6" transform="rotate(-90 321.9 176.6)">2.2k</text>
<text x="323.8" y="176.2" transform="rotate(-90 323.8 176.2)">R?</text>
<text x="303.4" y="182">3.3k</text>
<text x="303.9" y="180.2">R?</text>
<text x="308.9" y="185.2">R?</text>
<text x="288.2" y="187.2">+</text>
<text x="308.3" y="187.1">100k</text>
<text x="286.1" y="196.7">R?</text>
<text x="285.4" y="198.5">220k</text>
<text x="269.8" y="209.4" transform="rotate(-90 269.8 209.4)">10k</text>
<text x="271.7" y="209.2" transform="rotate(-90 271.7 209.2)">R?</text>
<text x="321.9" y="207.1" transform="rotate(-90 321.9 207.1)">2.2k</text>
<text x="323.8" y="206.7" transform="rotate(-90 323.8 206.7)">R?</text>
<text x="303.4" y="212.5">3.3k</text>
<text x="303.9" y="210.6">R?</text>
<text x="308.9" y="215.7">R?</text>
<text x="288.2" y="217.7">+</text>
<text x="308.3" y="217.6">100k</text>
<text x="100.8" y="222.2" transform="rotate(-90 100.8 222.2)">CONN_3X2</text>
<text x="286.1" y="227.2">R?</text>
<text x="285.4" y="229">220k</text>
<text x="25.5" y="239.2">C3</text>
<text x="40.1" y="235.5">VI</text>
<text x="45" y="239.3" transform="rotate(-90 45 239.3)">GND</text>
<text x="46.7" y="235.5">VO</text>
<text x="62.3" y="239.2">C4</text>
<text x="269.8" y="239.9" transform="rotate(-90 269.8 239.9)">10k</text>
<text x="271.7" y="239.7" transform="rotate(-90 271.7 239.7)">R?</text>
<text x="321.9" y="237.5" transform="rotate(-90 321.9 237.5)">2.2k</text>
<text x="323.8" y="237.2" transform="rotate(-90 323.8 237.2)">R?</text>
<text x="343" y="236.7">C1</text>
<text x="26" y="243.9">0.33uf</text>
<text x="62.7" y="243.9">0.1uf</text>
<text x="303.4" y="243">3.3k</text>
<text x="303.9" y="241.1">R?</text>
<text x="337.2" y="241.2" transform="rotate(-90 337.2 241.2)">10k</text>
<text x="339" y="241.3" transform="rotate(-90 339 241.3)">R11</text>
<text x="343.4" y="241.4">0.1uf</text>
<text x="124.6" y="246.8">C5</text>
<text x="124.9" y="251.5">0.01</text>
<text x="288.2" y="248.2">+</text>
<text x="308.3" y="248.1">100k</text>
<text x="308.9" y="246.2">R?</text>
<text x="286.1" y="257.6">R?</text>
<text x="285.4" y="259.5">220k</text>
</g>
<g font-size="1.4" fill="#a00000">
<text x="286.8" y="25.6" transform="rotate(-90 286.8 25.6)">12</text>
<text x="291.1" y="27.7">4</text>
<text x="277.1" y="30.2">2</text>
<text x="291.1" y="32.8">5</text>
<text x="286.8" y="36.6" transform="rotate(-90 286.8 36.6)">3</text>
<text x="286.8" y="57.3" transform="rotate(-90 286.8 57.3)">12</text>
<text x="291.1" y="59.4">6</text>
<text x="277.1" y="62">1</text>
<text x="291.1" y="64.5">7</text>
<text x="286.8" y="68.3" transform="rotate(-90 286.8 68.3)">3</text>
<text x="143.3" y="81" transform="rotate(-90 143.3 81)">1</text>
<text x="150.9" y="81" transform="rotate(-90 150.9 81)">1</text>
<text x="143.3" y="87.4" transform="rotate(-90 143.3 87.4)">2</text>
<text x="150.9" y="87.4" transform="rotate(-90 150.9 87.4)">2</text>
<text x="286.8" y="87.8" transform="rotate(-90 286.8 87.8)">12</text>
<text x="290.7" y="89.9">10</text>
<text x="276.7" y="92.5">13</text>
<text x="290.7" y="95">11</text>
<text x="286.8" y="98.8" transform="rotate(-90 286.8 98.8)">3</text>
<text x="286.8" y="118.3" transform="rotate(-90 286.8 118.3)">12</text>
<text x="276.7" y="122.9">14</text>
<text x="291.1" y="120.4">8</text>
<text x="291.1" y="125.5">9</text>
<text x="286.8" y="129.3" transform="rotate(-90 286.8 129.3)">3</text>
<text x="286.8" y="147.5" transform="rotate(-90 286.8 147.5)">12</text>
<text x="291.1" y="149.6">4</text>
<text x="277.1" y="152.1">2</text>
<text x="291.1" y="154.7">5</text>
<text x="286.8" y="158.5" transform="rotate(-90 286.8 158.5)">3</text>
<text x="286.8" y="179.2" transform="rotate(-90 286.8 179.2)">12</text>
<text x="277.1" y="183.9">1</text>
<text x="291.1" y="181.4">6</text>
<text x="286.8" y="190.2" transform="rotate(-90 286.8 190.2)">3</text>
<text x="291.1" y="186.4">7</text>
<text x="286.8" y="209.7" transform="rotate(-90 286.8 209.7)">12</text>
<text x="276.7" y="214.4">13</text>
<text x="290.7" y="211.8">10</text>
<text x="286.8" y="220.7" transform="rotate(-90 286.8 220.7)">3</text>
<text x="290.7" y="216.9">11</text>
<text x="276.7" y="244.9">14</text>
<text x="286.8" y="240.2" transform="rotate(-90 286.8 240.2)">12</text>
<text x="291.1" y="242.3">8</text>
<text x="286.8" y="251.2" transform="rotate(-90 286.8 251.2)">3</text>
<text x="291.1" y="247.4">9</text>
</g>
<g font-size="1.1" fill="#00a0a0">
<text x="54.9" y="14.6">+5V</text>
<text x="268.3" y="14.6">+5V</text>
<text x="286.1" y="17.1">+5V</text>
<text x="213.7" y="27.3">+5V</text>
<text x="287.4" y="29.5" transform="rotate(-90 287.4 29.5)">GND</text>
<text x="287.4" y="33.8" transform="rotate(-90 287.4 33.8)">V+</text>
<text x="268.3" y="46.3">+5V</text>
<text x="320.3" y="43.8">+5V</text>
<text x="286.1" y="48.8">+5V</text>
<text x="176.8" y="64.1">+5V</text>
<text x="287.4" y="65.5" transform="rotate(-90 287.4 65.5)">V+</text>
<text x="287.4" y="61.3" transform="rotate(-90 287.4 61.3)">GND</text>
<text x="268.3" y="76.8">+5V</text>
<text x="320.3" y="74.2">+5V</text>
<text x="286.1" y="79.3">+5V</text>
<text x="287.4" y="91.8" transform="rotate(-90 287.4 91.8)">GND</text>
<text x="287.4" y="96" transform="rotate(-90 287.4 96)">V+</text>
<text x="268.3" y="107.3">+5V</text>
<text x="320.3" y="104.7">+5V</text>
<text x="286.1" y="109.8">+5V</text>
<text x="287.4" y="122.3" transform="rotate(-90 287.4 122.3)">GND</text>
<text x="287.4" y="126.5" transform="rotate(-90 287.4 126.5)">V+</text>
<text x="268.3" y="136.5">+5V</text>
<text x="331.8" y="133.9">+5V</text>
<text x="129.4" y="142.3">+3.3V</text>
<text x="298.8" y="144.1">+5V</text>
<text x="287.4" y="155.7" transform="rotate(-90 287.4 155.7)">V+</text>
<text x="287.4" y="151.5" transform="rotate(-90 287.4 151.5)">GND</text>
<text x="320.3" y="165.7">+5V</text>
<text x="268.3" y="168.2">+5V</text>
<text x="286.1" y="170.8">+5V</text>
<text x="287.4" y="183.2" transform="rotate(-90 287.4 183.2)">GND</text>
<text x="287.4" y="187.5" transform="rotate(-90 287.4 187.5)">V+</text>
<text x="320.3" y="196.2">+5V</text>
<text x="83.7" y="203.3">+3.3V</text>
<text x="268.3" y="198.7">+5V</text>
<text x="286.1" y="201.2">+5V</text>
<text x="287.4" y="213.7" transform="rotate(-90 287.4 213.7)">GND</text>
<text x="287.4" y="217.9" transform="rotate(-90 287.4 217.9)">V+</text>
<text x="24.4" y="227.9">+5V</text>
<text x="60.8" y="227.4">+3.3V</text>
<text x="320.3" y="226.6">+5V</text>
<text x="268.3" y="229.2">+5V</text>
<text x="286.1" y="231.7">+5V</text>
<text x="287.4" y="244.2" transform="rotate(-90 287.4 244.2)">GND</text>
<text x="287.4" y="248.4" transform="rotate(-90 287.4 248.4)">V+</text>
</g>
</svg>
